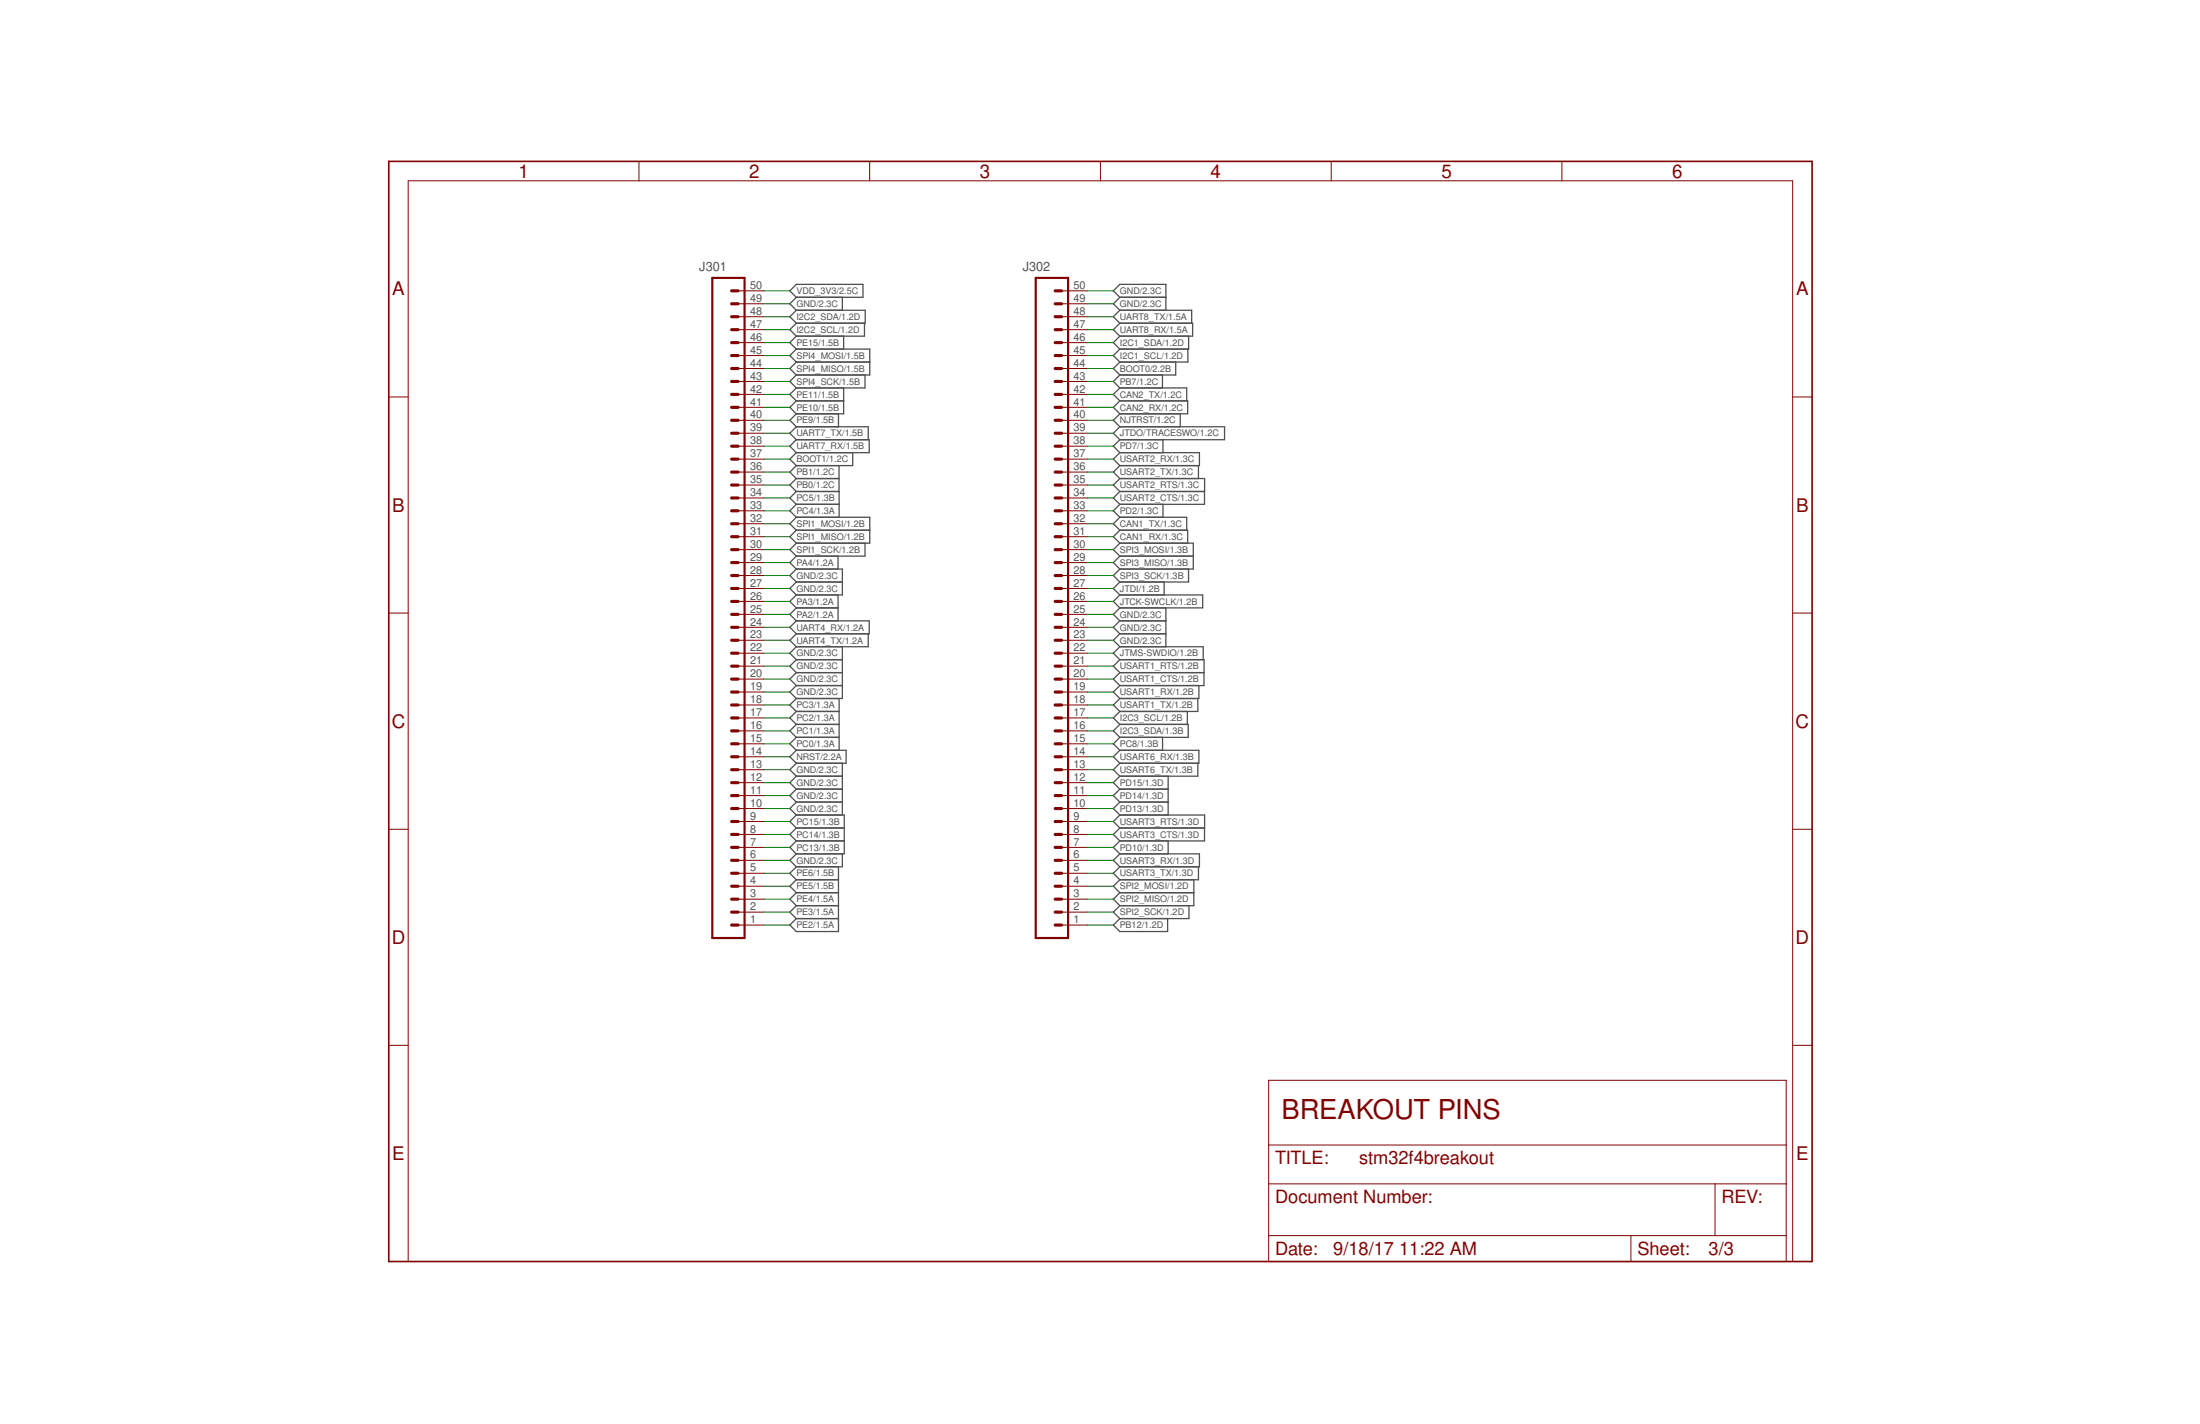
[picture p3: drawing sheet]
<svg xmlns="http://www.w3.org/2000/svg" width="432mm" height="279mm" viewBox="0 0 432 279" stroke-linecap="round" stroke-linejoin="round" font-family="sans-serif">
<g fill="none" stroke="#505050" stroke-width=".25">
<path d="M155 57.1l1.3-1.3h13.1v2.5h-13.1zM156.3 58.3l-1.3 1.3 1.3 1.3M165.3 58.3v2.6M219.8 58.3l-1.3 1.3 1.3 1.3M219.8 58.3l-1.3-1.2 1.3-1.3h9v5.1M219.8 58.3h9M156.3 68.5h14.4v5.1h-14.4M156.3 78.7l-1.3 1.2 1.3 1.3M156.3 78.7h9.3M156.3 76.1l-1.3 1.3 1.3 1.3M156.3 73.6l-1.3 1.2 1.3 1.3M156.3 71l-1.3 1.3 1.3 1.3"/>
<path d="M156.3 71h14.4M156.3 68.5l-1.3 1.3 1.3 1.2M156.3 66l-1.3 1.2 1.3 1.3M156.3 63.4l-1.3 1.3 1.3 1.3M156.3 60.9h13.5v2.5h-13.5M156.3 60.9l-1.3 1.2 1.3 1.3M165.6 76.1v5.1h-9.3M165.6 66v2.5M169.7 63.4v2.6h-13.4M169.8 73.6v2.5h-13.5M219.8 78.7l-1.3 1.2 1.3 1.3M219.8 78.7h13.3v2.5h-13.3"/>
<path d="M219.8 76.1h13.1v2.6M219.8 63.4h14.3v2.6h-14.3M219.8 60.9h14.1v2.5M219.8 76.1l-1.3 1.3 1.3 1.3M219.8 73.6l-1.3 1.2 1.3 1.3M219.8 71l-1.3 1.3 1.3 1.3M219.8 68.5l-1.3 1.3 1.3 1.2M219.8 66l-1.3 1.2 1.3 1.3M219.8 63.4l-1.3 1.3 1.3 1.3M219.8 60.9l-1.3 1.2 1.3 1.3M228.2 73.6v2.5M230.8 71v2.6h-11"/>
<path d="M233.2 68.5v2.5h-13.4M233.3 66v2.5h-13.5M156.3 96.4h8.4v5.1M156.3 99l-1.3 1.2 1.3 1.3M156.3 99h8.4M156.3 96.4l-1.3 1.3 1.3 1.3M156.3 83.7h14.1v2.6M156.3 86.3h14.3v2.5h-14.3M156.3 93.9l-1.3 1.3 1.3 1.2M156.3 93.9h8.4M156.3 91.4l-1.3 1.2 1.3 1.3M156.3 88.8l-1.3 1.3 1.3 1.3"/>
<path d="M156.3 83.7l-1.3 1.3 1.3 1.3M156.3 81.2l-1.3 1.3 1.3 1.2M156.3 86.3l-1.3 1.2 1.3 1.3M164.6 81.2v2.5M164.7 91.4v5M167.4 88.8v2.6h-11.1M219.8 96.4l-1.3 1.3 1.3 1.3M219.8 93.9h16.6v5.1h-16.6M219.8 96.4h16.6M219.8 88.8h15.6v2.6h-15.6M219.8 83.7h20.5v2.6h-20.5M219.8 93.9l-1.3 1.3 1.3 1.2"/>
<path d="M219.8 91.4l-1.3 1.2 1.3 1.3M219.8 88.8l-1.3 1.3 1.3 1.3M219.8 86.3l-1.3 1.2 1.3 1.3M219.8 81.2l-1.3 1.3 1.3 1.2M219.8 83.7l-1.3 1.3 1.3 1.3M219.8 99l-1.3 1.2 1.3 1.3M228.3 86.3v2.5M228.3 99v2.5M231.6 81.2v2.5M235.2 91.4v2.5M156.3 101.5h14.4v5.1h-14.4M156.3 119.3l-1.3 1.2 1.3 1.3"/>
<path d="M156.3 119.3h8.2M156.3 116.7l-1.3 1.3 1.3 1.3M156.3 111.7h9v5h-9M156.3 109.1l-1.3 1.3 1.3 1.3M156.3 106.6l-1.3 1.2 1.3 1.3M156.3 104l-1.3 1.3 1.3 1.3M156.3 104h14.4M156.3 101.5l-1.3 1.3 1.3 1.2M156.3 114.2h9M156.3 114.2l-1.3 1.3 1.3 1.2M156.3 111.7l-1.3 1.2 1.3 1.3M164.5 109.1v2.6"/>
<path d="M164.5 116.7v5.1M169.8 106.6v2.5h-13.5M219.8 116.7l-1.3 1.3 1.3 1.3M219.8 114.2l-1.3 1.3 1.3 1.2M219.8 109.1l-1.3 1.3 1.3 1.3M219.8 101.5l-1.3 1.3 1.3 1.2M219.8 101.5h13.1v2.5M219.8 116.7h16.3v2.6h-16.3M219.8 109.1h14.4M219.8 106.6h14.4v5.1h-14.4M219.8 104h13.3v2.6M219.8 111.7l-1.3 1.2 1.3 1.3"/>
<path d="M219.8 106.6l-1.3 1.2 1.3 1.3M219.8 104l-1.3 1.3 1.3 1.3M219.8 119.3l-1.3 1.2 1.3 1.3M228.5 114.2v2.5M228.8 119.3v7.6M233.3 111.7v2.5h-13.5M156.3 139.6l-1.3 1.3 1.3 1.2M156.3 139.6h8.4M156.3 137.1l-1.3 1.2 1.3 1.3M156.3 124.4l-1.3 1.2 1.3 1.3M156.3 121.8h14.3v2.6h-14.3M156.3 121.8l-1.3 1.3 1.3 1.3"/>
<path d="M156.3 134.5h9M156.3 132h9M156.3 129.4h9M156.3 134.5l-1.3 1.3 1.3 1.3M156.3 129.4l-1.3 1.3 1.3 1.3M156.3 126.9l-1.3 1.3 1.3 1.2M156.3 132l-1.3 1.2 1.3 1.3M164.7 137.1v10.1M165.3 126.9v10.2h-9M170.4 124.4v2.5h-14.1M219.8 124.4h9M219.8 126.9h16.4v2.5"/>
<path d="M219.8 121.8h9M219.8 139.6l-1.3 1.3 1.3 1.2M219.8 137.1l-1.3 1.2 1.3 1.3M219.8 134.5l-1.3 1.3 1.3 1.3M219.8 129.4h16.5v5.1h-16.5M219.8 132l-1.3 1.2 1.3 1.3M219.8 132h16.5M219.8 129.4l-1.3 1.3 1.3 1.3M219.8 126.9l-1.3 1.3 1.3 1.2M219.8 121.8l-1.3 1.3 1.3 1.3M219.8 124.4l-1.3 1.2 1.3 1.3M233 139.6v2.5"/>
<path d="M235.1 137.1v2.5h-15.3M235.3 134.5v2.6h-15.5M156.3 159.9h9.4v7.6h-9.4M156.3 159.9l-1.3 1.3 1.3 1.3M156.3 144.7l-1.3 1.2 1.3 1.3M156.3 144.7h8.4M156.3 147.2h9.8v2.6h-9.8M156.3 142.1l-1.3 1.3 1.3 1.3M156.3 142.1h8.4M156.3 157.4h9M156.3 154.8h9M156.3 152.3h9"/>
<path d="M156.3 154.8l-1.3 1.3 1.3 1.3M156.3 147.2l-1.3 1.3 1.3 1.3M156.3 157.4l-1.3 1.2 1.3 1.3M156.3 152.3l-1.3 1.3 1.3 1.2M156.3 149.8l-1.3 1.2 1.3 1.3M165.3 149.8v10.1M219.8 159.9h16.6v5.1h-16.6M219.8 142.1h13.4v2.6h-13.4M219.8 147.2h15.5v2.6h-15.5M219.8 159.9l-1.3 1.3 1.3 1.3M219.8 157.4l-1.3 1.2 1.3 1.3M219.8 157.4h9.5"/>
<path d="M219.8 154.8l-1.3 1.3 1.3 1.3M219.8 154.8h9.5M219.8 152.3l-1.3 1.3 1.3 1.2M219.8 144.7l-1.3 1.2 1.3 1.3M219.8 142.1l-1.3 1.3 1.3 1.3M219.8 149.8l-1.3 1.2 1.3 1.3M219.8 147.2l-1.3 1.3 1.3 1.3M228.2 144.7v2.5M229.3 152.3v7.6M235.1 149.8v2.5h-15.3M156.3 177.7l-1.3 1.3 1.3 1.2M156.3 177.7h8.3"/>
<path d="M156.3 175.2l-1.3 1.2 1.3 1.3M156.3 175.2h8.3M156.3 172.6l-1.3 1.3 1.3 1.3M156.3 172.6h8.3M156.3 170.1l-1.3 1.2 1.3 1.3M156.3 165l-1.3 1.3 1.3 1.2M156.3 165h9.4M156.3 162.5l-1.3 1.2 1.3 1.3M156.3 162.5h9.4M156.3 167.5l-1.3 1.3 1.3 1.3M164.6 170.1v12.7h-8.3l-1.3-1.3 1.3-1.3M165.3 167.5v2.6h-9"/>
<path d="M219.8 175.2h14.5M219.8 167.5h15.6v2.6h-15.6M219.8 162.5h16.6M219.8 177.7l-1.3 1.3 1.3 1.2M219.8 175.2l-1.3 1.2 1.3 1.3M219.8 172.6l-1.3 1.3 1.3 1.3M219.8 170.1l-1.3 1.2 1.3 1.3M219.8 167.5l-1.3 1.3 1.3 1.3M219.8 165l-1.3 1.3 1.3 1.2M219.8 162.5l-1.3 1.2 1.3 1.3M229.3 165v2.5M233.4 177.7v2.5h-13.6"/>
<path d="M234.3 172.6v5.1h-14.5M235.2 170.1v2.5h-15.4M156.3 180.2h8.3M219.8 180.2l-1.3 1.3 1.3 1.3h9.4v-2.6"/>
</g>
<path d="M139.8 54.5h6.3v129.5h-6.3zM203.3 54.5h6.3v129.5h-6.3z" fill="none" stroke="#800000" stroke-width=".42"/>
<g fill="none" stroke="#800000" stroke-width=".61">
<path d="M143.6 59.6h1.3M143.6 57.1h1.3M207.1 59.6h1.3M207.1 57.1h1.3M143.6 79.9h1.3M143.6 77.4h1.3M143.6 74.8h1.3M143.6 72.3h1.3M143.6 69.8h1.3M143.6 67.2h1.3M143.6 64.7h1.3M143.6 62.1h1.3"/>
<path d="M207.1 79.9h1.3M207.1 77.4h1.3M207.1 74.8h1.3M207.1 72.3h1.3M207.1 69.8h1.3M207.1 67.2h1.3M207.1 64.7h1.3M207.1 62.1h1.3M143.6 95.2h1.3M143.6 97.7h1.3M143.6 92.6h1.3M143.6 90.1h1.3"/>
<path d="M143.6 87.5h1.3M143.6 85h1.3M143.6 82.5h1.3M207.1 95.2h1.3M207.1 97.7h1.3M207.1 92.6h1.3M207.1 90.1h1.3M207.1 87.5h1.3M207.1 85h1.3M207.1 82.5h1.3M143.6 118h1.3M143.6 115.5h1.3"/>
<path d="M143.6 112.9h1.3M143.6 110.4h1.3M143.6 107.8h1.3M143.6 100.2h1.3M143.6 102.8h1.3M143.6 105.3h1.3M207.1 118h1.3M207.1 115.5h1.3M207.1 112.9h1.3M207.1 110.4h1.3M207.1 107.8h1.3M207.1 100.2h1.3"/>
<path d="M207.1 102.8h1.3M207.1 105.3h1.3M143.6 138.3h1.3M143.6 135.8h1.3M143.6 133.2h1.3M143.6 125.6h1.3M143.6 128.2h1.3M143.6 130.7h1.3M143.6 120.5h1.3M143.6 123.1h1.3M207.1 138.3h1.3M207.1 135.8h1.3"/>
<path d="M207.1 133.2h1.3M207.1 125.6h1.3M207.1 128.2h1.3M207.1 130.7h1.3M207.1 120.5h1.3M207.1 123.1h1.3M143.6 158.6h1.3M143.6 151h1.3M143.6 153.6h1.3M143.6 156.1h1.3M143.6 145.9h1.3M143.6 148.5h1.3"/>
<path d="M143.6 143.4h1.3M143.6 140.9h1.3M207.1 158.6h1.3M207.1 151h1.3M207.1 153.6h1.3M207.1 156.1h1.3M207.1 145.9h1.3M207.1 148.5h1.3M207.1 143.4h1.3M207.1 140.9h1.3M143.6 176.4h1.3M143.6 179h1.3"/>
<path d="M143.6 171.3h1.3M143.6 173.9h1.3M143.6 168.8h1.3M143.6 166.3h1.3M143.6 163.7h1.3M143.6 161.2h1.3M207.1 176.4h1.3M207.1 179h1.3M207.1 171.3h1.3M207.1 173.9h1.3M207.1 168.8h1.3M207.1 166.3h1.3"/>
<path d="M207.1 163.7h1.3M207.1 161.2h1.3M143.6 181.5h1.3M207.1 181.5h1.3"/>
</g>
<g fill="none" stroke="#800000" stroke-width=".2">
<path d="M125.4 31.7v3.8M170.7 31.7v3.8M216 31.7v3.8M261.3 31.7v3.8M306.6 31.7v3.8M144.9 59.6h5M144.9 57.1h5M208.4 59.6h5M208.4 57.1h5M76.3 77.9h3.8M144.9 79.9h5M144.9 77.4h5"/>
<path d="M144.9 74.8h5M144.9 72.3h5M144.9 69.8h5M144.9 67.2h5M144.9 64.7h5M144.9 62.1h5M208.4 79.9h5M208.4 77.4h5M208.4 74.8h5M208.4 72.3h5M208.4 69.8h5M208.4 67.2h5"/>
<path d="M208.4 64.7h5M208.4 62.1h5M351.9 77.9h3.8M144.9 97.7h5M144.9 95.2h5M144.9 92.6h5M144.9 90.1h5M144.9 87.5h5M144.9 85h5M144.9 82.5h5M208.4 97.7h5M208.4 95.2h5"/>
<path d="M208.4 92.6h5M208.4 90.1h5M208.4 87.5h5M208.4 85h5M208.4 82.5h5M144.9 118h5M144.9 115.5h5M144.9 112.9h5M144.9 110.4h5M144.9 107.8h5M144.9 105.3h5M144.9 102.8h5"/>
<path d="M144.9 100.2h5M208.4 118h5M208.4 115.5h5M208.4 112.9h5M208.4 110.4h5M208.4 107.8h5M208.4 105.3h5M208.4 102.8h5M208.4 100.2h5M76.3 120.3h3.8M144.9 138.3h5M144.9 135.8h5"/>
<path d="M144.9 133.2h5M144.9 130.7h5M144.9 128.2h5M144.9 125.6h5M144.9 123.1h5M144.9 120.5h5M208.4 138.3h5M208.4 135.8h5M208.4 133.2h5M208.4 130.7h5M208.4 128.2h5M208.4 125.6h5"/>
<path d="M208.4 123.1h5M208.4 120.5h5M351.9 120.3h3.8M144.9 158.6h5M144.9 156.1h5M144.9 153.6h5M144.9 151h5M144.9 148.5h5M144.9 145.9h5M144.9 143.4h5M144.9 140.9h5M208.4 158.6h5"/>
<path d="M208.4 156.1h5M208.4 153.6h5M208.4 151h5M208.4 148.5h5M208.4 145.9h5M208.4 143.4h5M208.4 140.9h5M76.3 162.7h3.8M144.9 179h5M144.9 176.4h5M144.9 173.9h5M144.9 171.3h5"/>
<path d="M144.9 168.8h5M144.9 166.3h5M144.9 163.7h5M144.9 161.2h5M208.4 179h5M208.4 176.4h5M208.4 173.9h5M208.4 171.3h5M208.4 168.8h5M208.4 166.3h5M208.4 163.7h5M208.4 161.2h5"/>
<path d="M351.9 162.7h3.8M144.9 181.5h5M208.4 181.5h5M76.3 205.1h3.8M249 212h101.6v35.5h-101.6zM351.9 205.1h3.8M249 232.3h101.6M249 224.7h101.6M336.6 232.3v10.1M80.1 247.5v-212h271.8v212M249 242.4h101.6M320.1 242.4v5.1"/>
</g>
<path d="M76.3 31.7h279.4v215.8h-279.4z" fill="none" stroke="#800000" stroke-width=".32"/>
<g fill="none" stroke="#008000" stroke-width=".2">
<path d="M149.9 57.1h5.1M149.9 59.6h5.1M213.4 57.1h5.1M213.4 59.6h5.1M149.9 79.9h5.1M149.9 77.4h5.1M149.9 74.8h5.1M149.9 72.3h5.1M149.9 69.8h5.1M149.9 67.2h5.1M149.9 64.7h5.1M149.9 62.1h5.1"/>
<path d="M213.4 79.9h5.1M213.4 77.4h5.1M213.4 74.8h5.1M213.4 72.3h5.1M213.4 69.8h5.1M213.4 67.2h5.1M213.4 64.7h5.1M213.4 62.1h5.1M149.9 97.7h5.1M149.9 95.2h5.1M149.9 92.6h5.1M149.9 90.1h5.1"/>
<path d="M149.9 85h5.1M149.9 82.5h5.1M149.9 87.5h5.1M213.4 97.7h5.1M213.4 95.2h5.1M213.4 92.6h5.1M213.4 90.1h5.1M213.4 85h5.1M213.4 82.5h5.1M213.4 87.5h5.1M149.9 100.2h5.1M149.9 118h5.1"/>
<path d="M149.9 110.4h5.1M149.9 107.8h5.1M149.9 105.3h5.1M149.9 102.8h5.1M149.9 115.5h5.1M149.9 112.9h5.1M213.4 100.2h5.1M213.4 118h5.1M213.4 110.4h5.1M213.4 107.8h5.1M213.4 105.3h5.1M213.4 102.8h5.1"/>
<path d="M213.4 115.5h5.1M213.4 112.9h5.1M149.9 138.3h5.1M149.9 125.6h5.1M149.9 123.1h5.1M149.9 120.5h5.1M149.9 135.8h5.1M149.9 133.2h5.1M149.9 130.7h5.1M149.9 128.2h5.1M213.4 138.3h5.1M213.4 125.6h5.1"/>
<path d="M213.4 123.1h5.1M213.4 120.5h5.1M213.4 135.8h5.1M213.4 133.2h5.1M213.4 130.7h5.1M213.4 128.2h5.1M149.9 145.9h5.1M149.9 143.4h5.1M149.9 140.9h5.1M149.9 158.6h5.1M149.9 156.1h5.1M149.9 153.6h5.1"/>
<path d="M149.9 151h5.1M149.9 148.5h5.1M213.4 145.9h5.1M213.4 143.4h5.1M213.4 140.9h5.1M213.4 158.6h5.1M213.4 156.1h5.1M213.4 153.6h5.1M213.4 151h5.1M213.4 148.5h5.1M149.9 179h5.1M149.9 176.4h5.1"/>
<path d="M149.9 173.9h5.1M149.9 171.3h5.1M149.9 166.3h5.1M149.9 163.7h5.1M149.9 161.2h5.1M149.9 168.8h5.1M213.4 179h5.1M213.4 176.4h5.1M213.4 173.9h5.1M213.4 171.3h5.1M213.4 166.3h5.1M213.4 163.7h5.1"/>
<path d="M213.4 161.2h5.1M213.4 168.8h5.1M149.9 181.5h5.1M213.4 181.5h5.1"/>
</g>
<text font-size="5.4" fill="#800000" x="251.5" y="219.6">BREAKOUT PINS</text>
<g font-size="3.7" fill="#800000">
<text x="101.7" y="34.9">1</text>
<text x="147" y="34.9">2</text>
<text x="192.3" y="34.9">3</text>
<text x="237.6" y="34.9">4</text>
<text x="282.9" y="34.9">5</text>
<text x="328.2" y="34.9">6</text>
<text x="77" y="58">A</text>
<text x="352.5" y="58">A</text>
<text x="77" y="100.4">B</text>
<text x="352.5" y="100.4">B</text>
<text x="76.9" y="142.8">C</text>
<text x="352.4" y="142.8">C</text>
<text x="76.9" y="185.2">D</text>
<text x="352.4" y="185.2">D</text>
<text x="77" y="227.6">E</text>
<text x="352.5" y="227.6">E</text>
</g>
<g font-size="3.6" fill="#800000">
<text x="250.3" y="228.5">TITLE:</text>
<text x="266.8" y="228.5">stm32f4breakout</text>
<text x="250.3" y="236.1">Document Number:</text>
<text x="337.9" y="236.1">REV:</text>
<text x="250.3" y="246.3">Date:</text>
<text x="261.7" y="246.3">9/18/17</text>
<text x="274.6" y="246.3">11:22 AM</text>
<text x="321.4" y="246.3">Sheet:</text>
<text x="335.3" y="246.3">3/3</text>
</g>
<g font-size="2.5" fill="#505050">
<text x="137.3" y="53.3">J301</text>
<text x="200.7" y="53.3">J302</text>
</g>
<g font-size="2.1" fill="#505050">
<text x="147.2" y="59.2">49</text>
<text x="147.2" y="56.7">50</text>
<text x="210.7" y="59.2">49</text>
<text x="210.7" y="56.7">50</text>
<text x="147.2" y="64.3">47</text>
<text x="147.2" y="61.8">48</text>
<text x="210.7" y="64.3">47</text>
<text x="210.7" y="61.8">48</text>
<text x="147.2" y="71.9">44</text>
<text x="147.2" y="69.4">45</text>
<text x="147.2" y="66.9">46</text>
<text x="210.7" y="71.9">44</text>
<text x="210.7" y="69.4">45</text>
<text x="210.7" y="66.9">46</text>
<text x="147.2" y="77">42</text>
<text x="147.2" y="74.5">43</text>
<text x="210.7" y="77">42</text>
<text x="210.7" y="74.5">43</text>
<text x="147.2" y="82.1">40</text>
<text x="147.2" y="79.6">41</text>
<text x="210.7" y="82.1">40</text>
<text x="210.7" y="79.6">41</text>
<text x="147.2" y="89.7">37</text>
<text x="147.2" y="87.2">38</text>
<text x="147.2" y="84.6">39</text>
<text x="210.7" y="89.7">37</text>
<text x="210.7" y="87.2">38</text>
<text x="210.7" y="84.6">39</text>
<text x="147.2" y="94.8">35</text>
<text x="147.2" y="92.3">36</text>
<text x="210.7" y="94.8">35</text>
<text x="210.7" y="92.3">36</text>
<text x="147.2" y="99.9">33</text>
<text x="147.2" y="97.3">34</text>
<text x="210.7" y="99.9">33</text>
<text x="210.7" y="97.3">34</text>
<text x="147.2" y="107.5">30</text>
<text x="147.2" y="105">31</text>
<text x="147.2" y="102.4">32</text>
<text x="210.7" y="107.5">30</text>
<text x="210.7" y="105">31</text>
<text x="210.7" y="102.4">32</text>
<text x="147.2" y="112.6">28</text>
<text x="147.2" y="110">29</text>
<text x="210.7" y="112.6">28</text>
<text x="210.7" y="110">29</text>
<text x="147.2" y="117.7">26</text>
<text x="147.2" y="115.1">27</text>
<text x="210.7" y="117.7">26</text>
<text x="210.7" y="115.1">27</text>
<text x="147.2" y="125.3">23</text>
<text x="147.2" y="122.7">24</text>
<text x="147.2" y="120.2">25</text>
<text x="210.7" y="125.3">23</text>
<text x="210.7" y="122.7">24</text>
<text x="210.7" y="120.2">25</text>
<text x="147.2" y="130.4">21</text>
<text x="147.2" y="127.8">22</text>
<text x="210.7" y="130.4">21</text>
<text x="210.7" y="127.8">22</text>
<text x="147.2" y="138">18</text>
<text x="147.2" y="135.4">19</text>
<text x="147.2" y="132.9">20</text>
<text x="210.7" y="138">18</text>
<text x="210.7" y="135.4">19</text>
<text x="210.7" y="132.9">20</text>
<text x="147.2" y="143">16</text>
<text x="147.2" y="140.5">17</text>
<text x="210.7" y="143">16</text>
<text x="210.7" y="140.5">17</text>
<text x="147.2" y="148.1">14</text>
<text x="147.2" y="145.6">15</text>
<text x="210.7" y="148.1">14</text>
<text x="210.7" y="145.6">15</text>
<text x="147.2" y="155.7">11</text>
<text x="147.2" y="153.2">12</text>
<text x="147.2" y="150.7">13</text>
<text x="210.7" y="155.7">11</text>
<text x="210.7" y="153.2">12</text>
<text x="210.7" y="150.7">13</text>
<text x="147.2" y="160.8">9</text>
<text x="147.2" y="158.3">10</text>
<text x="210.7" y="160.8">9</text>
<text x="210.7" y="158.3">10</text>
<text x="147.2" y="165.9">7</text>
<text x="147.2" y="163.4">8</text>
<text x="210.7" y="165.9">7</text>
<text x="210.7" y="163.4">8</text>
<text x="147.2" y="173.5">4</text>
<text x="147.2" y="171">5</text>
<text x="147.2" y="168.4">6</text>
<text x="210.7" y="173.5">4</text>
<text x="210.7" y="171">5</text>
<text x="210.7" y="168.4">6</text>
<text x="147.2" y="178.6">2</text>
<text x="147.2" y="176.1">3</text>
<text x="210.7" y="178.6">2</text>
<text x="210.7" y="176.1">3</text>
<text x="147.2" y="181.1">1</text>
<text x="210.7" y="181.1">1</text>
</g>
<g font-size="1.8" fill="#505050">
<text x="156.3" y="57.7">VDD_3V3/2.5C</text>
<text x="219.8" y="57.7">GND/2.3C</text>
<text x="156.3" y="65.3">I2C2_SCL/1.2D</text>
<text x="156.3" y="62.8">I2C2_SDA/1.2D</text>
<text x="156.3" y="60.2">GND/2.3C</text>
<text x="219.8" y="65.3">UART8_RX/1.5A</text>
<text x="219.8" y="62.8">UART8_TX/1.5A</text>
<text x="219.8" y="60.2">GND/2.3C</text>
<text x="156.3" y="70.4">SPI4_MOSI/1.5B</text>
<text x="156.3" y="67.9">PE15/1.5B</text>
<text x="219.8" y="70.4">I2C1_SCL/1.2D</text>
<text x="219.8" y="67.9">I2C1_SDA/1.2D</text>
<text x="156.3" y="75.5">SPI4_SCK/1.5B</text>
<text x="156.3" y="72.9">SPI4_MISO/1.5B</text>
<text x="219.8" y="75.5">PB7/1.2C</text>
<text x="219.8" y="72.9">BOOT0/2.2B</text>
<text x="156.3" y="83.1">PE9/1.5B</text>
<text x="156.3" y="80.6">PE10/1.5B</text>
<text x="156.3" y="78">PE11/1.5B</text>
<text x="219.8" y="83.1">NJTRST/1.2C</text>
<text x="219.8" y="78">CAN2_TX/1.2C</text>
<text x="219.8" y="80.6">CAN2_RX/1.2C</text>
<text x="156.3" y="85.6">UART7_TX/1.5B</text>
<text x="156.3" y="88.2">UART7_RX/1.5B</text>
<text x="219.8" y="88.2">PD7/1.3C</text>
<text x="219.8" y="85.6">JTDO/TRACESWO/1.2C</text>
<text x="156.3" y="95.8">PB0/1.2C</text>
<text x="156.3" y="93.3">PB1/1.2C</text>
<text x="156.3" y="90.7">BOOT1/1.2C</text>
<text x="219.8" y="95.8">USART2_RTS/1.3C</text>
<text x="219.8" y="93.3">USART2_TX/1.3C</text>
<text x="219.8" y="90.7">USART2_RX/1.3C</text>
<text x="156.3" y="100.9">PC4/1.3A</text>
<text x="156.3" y="98.3">PC5/1.3B</text>
<text x="219.8" y="98.3">USART2_CTS/1.3C</text>
<text x="219.8" y="100.9">PD2/1.3C</text>
<text x="156.3" y="105.9">SPI1_MISO/1.2B</text>
<text x="156.3" y="103.4">SPI1_MOSI/1.2B</text>
<text x="219.8" y="105.9">CAN1_RX/1.3C</text>
<text x="219.8" y="103.4">CAN1_TX/1.3C</text>
<text x="156.3" y="111">PA4/1.2A</text>
<text x="156.3" y="108.5">SPI1_SCK/1.2B</text>
<text x="156.3" y="113.6">GND/2.3C</text>
<text x="219.8" y="113.6">SPI3_SCK/1.3B</text>
<text x="219.8" y="111">SPI3_MISO/1.3B</text>
<text x="219.8" y="108.5">SPI3_MOSI/1.3B</text>
<text x="156.3" y="118.6">PA3/1.2A</text>
<text x="156.3" y="116.1">GND/2.3C</text>
<text x="219.8" y="118.6">JTCK-SWCLK/1.2B</text>
<text x="219.8" y="116.1">JTDI/1.2B</text>
<text x="156.3" y="123.7">UART4_RX/1.2A</text>
<text x="156.3" y="121.2">PA2/1.2A</text>
<text x="219.8" y="121.2">GND/2.3C</text>
<text x="219.8" y="123.7">GND/2.3C</text>
<text x="156.3" y="126.3">UART4_TX/1.2A</text>
<text x="156.3" y="128.8">GND/2.3C</text>
<text x="156.3" y="131.3">GND/2.3C</text>
<text x="219.8" y="131.3">USART1_RTS/1.2B</text>
<text x="219.8" y="128.8">JTMS-SWDIO/1.2B</text>
<text x="219.8" y="126.3">GND/2.3C</text>
<text x="156.3" y="133.9">GND/2.3C</text>
<text x="156.3" y="136.4">GND/2.3C</text>
<text x="219.8" y="136.4">USART1_RX/1.2B</text>
<text x="219.8" y="133.9">USART1_CTS/1.2B</text>
<text x="156.3" y="141.5">PC2/1.3A</text>
<text x="156.3" y="139">PC3/1.3A</text>
<text x="219.8" y="141.5">I2C3_SCL/1.2B</text>
<text x="219.8" y="139">USART1_TX/1.2B</text>
<text x="156.3" y="146.6">PC0/1.3A</text>
<text x="156.3" y="144">PC1/1.3A</text>
<text x="156.3" y="149.1">NRST/2.2A</text>
<text x="219.8" y="146.6">PC8/1.3B</text>
<text x="219.8" y="144">I2C3_SDA/1.3B</text>
<text x="219.8" y="149.1">USART6_RX/1.3B</text>
<text x="156.3" y="154.2">GND/2.3C</text>
<text x="156.3" y="151.7">GND/2.3C</text>
<text x="219.8" y="154.2">PD15/1.3D</text>
<text x="219.8" y="151.7">USART6_TX/1.3B</text>
<text x="156.3" y="161.8">PC15/1.3B</text>
<text x="156.3" y="159.3">GND/2.3C</text>
<text x="156.3" y="156.7">GND/2.3C</text>
<text x="219.8" y="161.8">USART3_RTS/1.3D</text>
<text x="219.8" y="159.3">PD13/1.3D</text>
<text x="219.8" y="156.7">PD14/1.3D</text>
<text x="156.3" y="166.9">PC13/1.3B</text>
<text x="156.3" y="164.4">PC14/1.3B</text>
<text x="219.8" y="166.9">PD10/1.3D</text>
<text x="219.8" y="164.4">USART3_CTS/1.3D</text>
<text x="156.3" y="172">PE6/1.5B</text>
<text x="156.3" y="169.4">GND/2.3C</text>
<text x="219.8" y="172">USART3_TX/1.3D</text>
<text x="219.8" y="169.4">USART3_RX/1.3D</text>
<text x="156.3" y="179.6">PE3/1.5A</text>
<text x="156.3" y="177.1">PE4/1.5A</text>
<text x="156.3" y="174.5">PE5/1.5B</text>
<text x="219.8" y="179.6">SPI2_SCK/1.2D</text>
<text x="219.8" y="177.1">SPI2_MISO/1.2D</text>
<text x="219.8" y="174.5">SPI2_MOSI/1.2D</text>
<text x="156.3" y="182.1">PE2/1.5A</text>
<text x="219.8" y="182.1">PB12/1.2D</text>
</g>
</svg>
